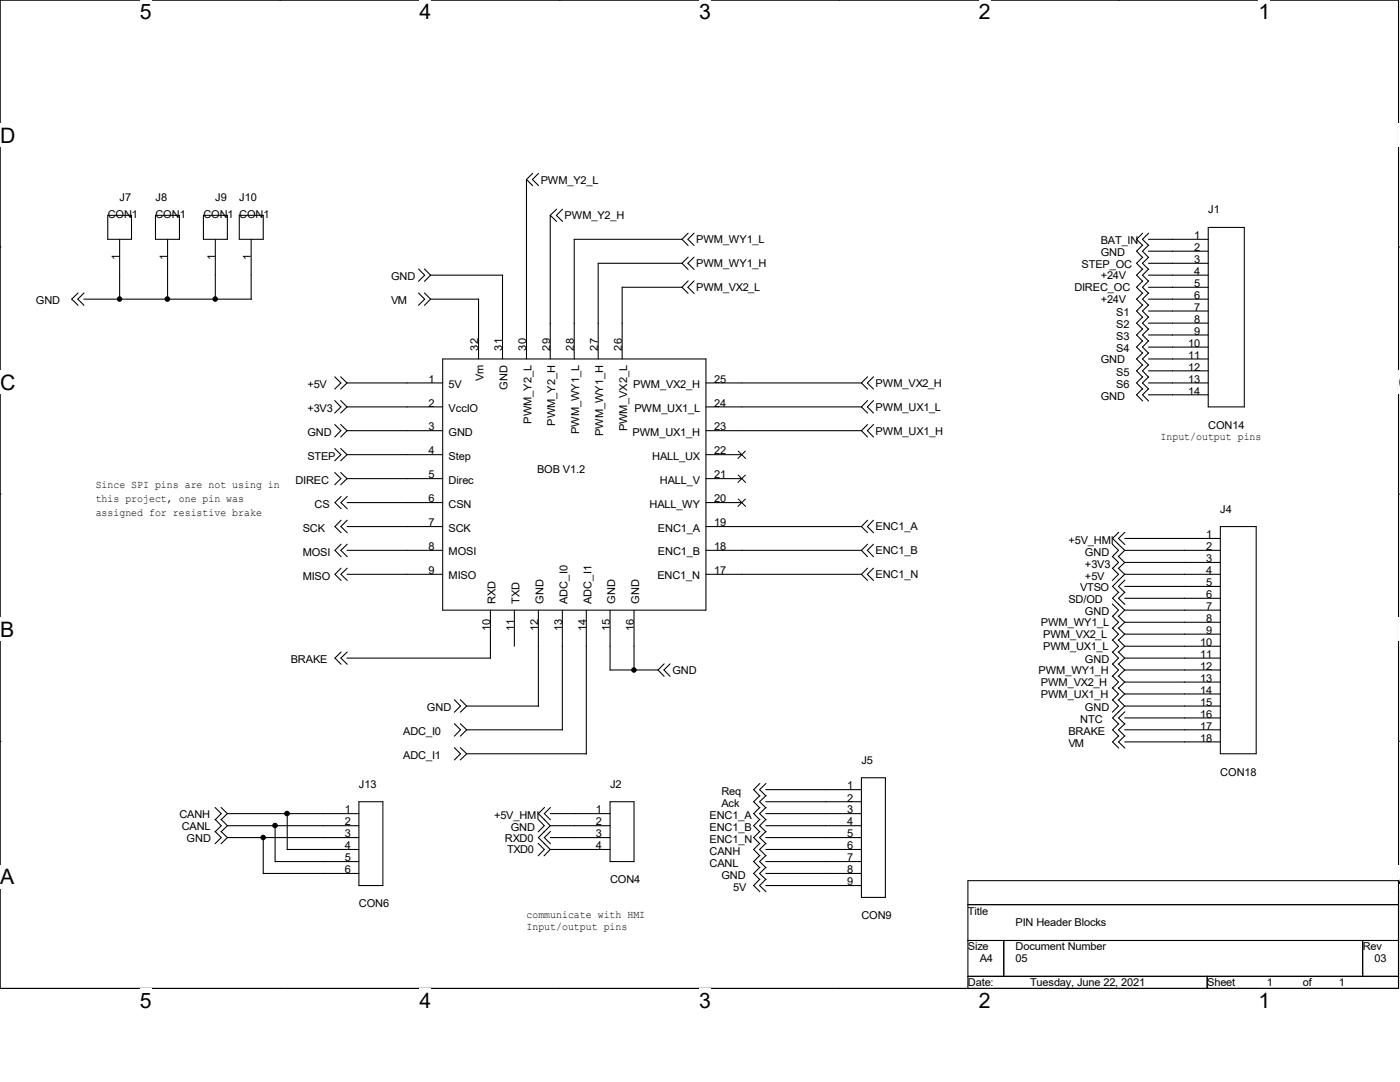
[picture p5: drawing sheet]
<svg xmlns="http://www.w3.org/2000/svg" width="279mm" height="216mm" viewBox="0 0 279 216" stroke-linecap="round" stroke-linejoin="round" font-family="sans-serif">
<path d="M0 0h279.1v197.2h-279.1z" fill="none" stroke="#000" stroke-width=".21"/>
<g fill="#fff">
<path d="M27.9 0h2.4v4.7h-2.4z"/>
<path d="M27.9 197.2h2.4v4.8h-2.4z"/>
</g>
<path d="M55.8 0h.1M55.8 197.2h.1" fill="none" stroke="#000" stroke-width=".21"/>
<g fill="#fff">
<path d="M83.7 0h2.4v4.7h-2.4z"/>
<path d="M83.7 197.2h2.4v4.8h-2.4z"/>
</g>
<path d="M111.6 0h.1M111.6 197.2h.1" fill="none" stroke="#000" stroke-width=".21"/>
<g fill="#fff">
<path d="M139.5 0h2.4v4.7h-2.4z"/>
<path d="M139.5 197.2h2.4v4.8h-2.4z"/>
</g>
<path d="M167.4 0h.1M167.4 197.2h.1" fill="none" stroke="#000" stroke-width=".21"/>
<g fill="#fff">
<path d="M195.3 0h2.4v4.7h-2.4z"/>
<path d="M195.3 197.2h2.4v4.8h-2.4z"/>
</g>
<path d="M223.3 0h.1M223.3 197.2h.1" fill="none" stroke="#000" stroke-width=".21"/>
<g fill="#fff">
<path d="M251.2 0h2.3v4.7h-2.3z"/>
<path d="M251.2 197.2h2.3v4.8h-2.3z"/>
<path d="M0 24.6h3v4.8h-3z"/>
<path d="M279.1 24.6h.3v4.8h-.3z"/>
<path d="M0 73.9h3v4.8h-3z"/>
<path d="M279.1 73.9h.3v4.8h-.3z"/>
</g>
<path d="M0 49.3h.1M279.1 49.3h.1" fill="none" stroke="#000" stroke-width=".21"/>
<g fill="#fff">
<path d="M0 123.2h2.8v4.8h-2.8z"/>
<path d="M279.1 123.2h.3v4.8h-.3z"/>
</g>
<path d="M0 98.6h.1M279.1 98.6h.1" fill="none" stroke="#000" stroke-width=".21"/>
<g fill="#fff">
<path d="M0 172.6h2.8v4.7h-2.8z"/>
<path d="M279 172.6h.4v4.7h-.4z"/>
</g>
<g fill="none" stroke="#000" stroke-width=".21">
<path d="M105.1 35.8l1.2 1.2M105.1 35.8v35.8M106.3 34.6l-1.2 1.2M107.5 34.6l-1.2 1.2 1.2 1.2M15.6 58.5l-1.3 1.2 1.3 1.2M16.7 59.7h33.5M16.8 58.5l-1.3 1.2 1.3 1.2M21.5 43h4.7v4.8h-4.7zM23.9 47.8v11.9M31 43h4.8v4.8h-4.8zM33.4 47.8v11.9M40.6 43h4.8v4.8h-4.8z"/>
<path d="M43 47.8v11.9M47.8 43h4.7v4.8h-4.7zM50.1 47.8v11.9M83.5 53.7l1.3 1.2-1.3 1.2M83.5 58.5l1.3 1.2-1.3 1.2M84.7 53.7l1.2 1.2M84.7 58.5l1.2 1.2M85.9 54.9l-1.2 1.2M85.9 59.7l-1.2 1.2M85.9 54.9h14.4M85.9 59.7h9.6M95.5 59.7v11.9"/>
<path d="M100.3 54.9v16.7M109.8 43l1.3 1.2M109.8 43v28.6M111.1 41.7l-1.3 1.3M112.3 41.7l-1.3 1.3 1.3 1.2M136.1 47.8h-21.5v23.8M136.1 57.3h-11.9v14.3M136.1 52.5h-16.7v19.1M137.3 56l-1.2 1.3 1.2 1.2M137.3 51.3l-1.2 1.2 1.2 1.3M137.3 46.5l-1.2 1.3 1.2 1.2M138.5 56l-1.2 1.3 1.2 1.2"/>
<path d="M138.5 51.3l-1.2 1.2 1.2 1.3M138.5 46.5l-1.2 1.3 1.2 1.2M228 53.7l-1.2 1.2 1.2 1.2M228 58.5l-1.2 1.2 1.2 1.2M228 51.3l-1.2 1.2 1.2 1.3M228 56l-1.2 1.3 1.2 1.2M228 48.9l-1.2 1.2 1.2 1.3M228 46.5l-1.2 1.3 1.2 1.2M229.2 47.8h11.9M229.2 50.1h11.9M229.2 52.5h11.9M229.2 54.9h11.9"/>
<path d="M229.2 57.3h11.9M229.2 59.7h11.9M229.2 53.7l-1.2 1.2 1.2 1.2M229.2 58.5l-1.2 1.2 1.2 1.2M229.2 51.3l-1.2 1.2 1.2 1.3M229.2 56l-1.2 1.3 1.2 1.2M229.2 48.9l-1.2 1.2 1.2 1.3M229.2 46.5l-1.2 1.3 1.2 1.2M241.1 45.4h7.2v35.8h-7.2zM66.8 79.9l1.2 1.3-1.2 1.2M66.8 75.2l1.2 1.2-1.2 1.2M68 79.9l1.3 1.3"/>
<path d="M68 75.2l1.3 1.2M69.3 76.4l-1.3 1.2M69.3 76.4h19M88.3 71.6h52.6v50.2h-52.6zM140.9 76.4h31.1M173.1 75.2l-1.2 1.2 1.2 1.2M173.1 79.9l-1.2 1.3 1.2 1.2M174.3 75.2l-1.2 1.2 1.2 1.2M174.3 79.9l-1.2 1.3 1.2 1.2M228 60.8l-1.2 1.3 1.2 1.2M228 63.2l-1.2 1.3 1.2 1.2M228 65.6l-1.2 1.2 1.2 1.3"/>
<path d="M228 68l-1.2 1.3 1.2 1.2M228 70.4l-1.2 1.2 1.2 1.3M228 72.8l-1.2 1.2 1.2 1.3M228 75.2l-1.2 1.2 1.2 1.2M228 77.6l-1.2 1.2 1.2 1.2M229.2 71.6h11.9M229.2 76.4h11.9M229.2 62.1h11.9M229.2 64.5h11.9M229.2 66.8h11.9M229.2 69.3h11.9M229.2 74h11.9"/>
<path d="M229.2 78.8h11.9M229.2 60.8l-1.2 1.3 1.2 1.2M229.2 63.2l-1.2 1.3 1.2 1.2M229.2 65.6l-1.2 1.2 1.2 1.3M229.2 68l-1.2 1.3 1.2 1.2M229.2 70.4l-1.2 1.2 1.2 1.3M229.2 72.8l-1.2 1.2 1.2 1.3M229.2 75.2l-1.2 1.2 1.2 1.2M229.2 77.6l-1.2 1.2 1.2 1.2M66.8 84.7l1.2 1.2-1.2 1.3M66.8 94.3l1.2 1.2-1.2 1.2M66.8 89.5l1.2 1.2-1.2 1.2"/>
<path d="M68 84.7l1.3 1.2M68 94.3l1.3 1.2M68 89.5l1.3 1.2M68.1 99.1l-1.3 1.2 1.3 1.2M69.3 85.9l-1.3 1.3M69.3 95.5l-1.3 1.2M69.3 90.7l-1.3 1.2M69.3 81.2l-1.3 1.2M69.3 81.2h19M69.3 85.9h19M69.3 90.7h19M69.3 95.5h19"/>
<path d="M69.3 99.1l-1.3 1.2 1.3 1.2M140.9 81.2h31.1M140.9 85.9h31.1M140.9 90.7h7.1M140.9 95.5h7.1M173.1 84.7l-1.2 1.2 1.2 1.3M174.3 84.7l-1.2 1.2 1.2 1.3M68.1 103.8l-1.3 1.3 1.3 1.2M68.1 108.6l-1.3 1.2 1.3 1.3M68.1 113.4l-1.3 1.2 1.3 1.2M69.3 100.3h19M69.3 105.1h19"/>
<path d="M69.3 109.8h19M69.3 114.6h19M69.3 103.8l-1.3 1.3 1.3 1.2M69.3 108.6l-1.3 1.2 1.3 1.3M69.3 113.4l-1.3 1.2 1.3 1.2M140.9 100.3h7.1M140.9 105.1h31.1M140.9 109.8h31.1M140.9 114.6h31.1M173.1 103.8l-1.2 1.3 1.2 1.2M173.1 108.6l-1.2 1.2 1.2 1.3M173.1 113.4l-1.2 1.2 1.2 1.2"/>
<path d="M174.3 103.8l-1.2 1.3 1.2 1.2M174.3 108.6l-1.2 1.2 1.2 1.3M174.3 113.4l-1.2 1.2 1.2 1.2M222 113.4l1.2 1.2-1.2 1.2M222 111l1.2 1.2-1.2 1.3M222 108.6l1.2 1.2-1.2 1.3M223.2 113.4l1.3 1.2M223.2 111l1.3 1.2M223.2 108.6l1.3 1.2M223.3 115.7l-1.3 1.3 1.3 1.2M223.3 106.2l-1.3 1.2 1.3 1.3M223.3 118.2l-1.3 1.2 1.3 1.2"/>
<path d="M224.5 114.6l-1.3 1.2M224.5 112.2l-1.3 1.3M224.5 109.8l-1.3 1.3M224.5 109.8h19M224.5 114.6h19M224.5 107.4h19M224.5 112.2h19M224.5 117h19M224.5 119.4h19M224.5 115.7l-1.3 1.3 1.3 1.2M224.5 106.2l-1.3 1.2 1.3 1.3M224.5 118.2l-1.3 1.2 1.3 1.2"/>
<path d="M243.5 105.1h7.2v45.3h-7.2zM68.1 130.1l-1.3 1.2 1.3 1.2M69.2 131.3h28.7M69.3 130.1l-1.3 1.2 1.3 1.2M90.7 139.6l1.2 1.3-1.2 1.2M91.9 139.6l1.2 1.3M97.9 121.8v9.6M102.7 121.8v7.1M107.4 121.8v19.1M112.2 121.8v23.9M117 121.8v28.7M121.8 121.8v11.9h9.6"/>
<path d="M126.5 121.8v11.9M132.5 132.5l-1.2 1.2 1.2 1.3M133.7 132.5l-1.2 1.2 1.2 1.3M222 137.2l1.2 1.3-1.2 1.2M222 130.1l1.2 1.2-1.2 1.2M222 120.5l1.2 1.3-1.2 1.2M222 122.9l1.2 1.3-1.2 1.2M222 132.5l1.2 1.2-1.2 1.3M222 134.9l1.2 1.2-1.2 1.2M222 125.3l1.2 1.2-1.2 1.3M222 139.6l1.2 1.3-1.2 1.2M222 127.7l1.2 1.2-1.2 1.3"/>
<path d="M223.2 137.2l1.3 1.3M223.2 130.1l1.3 1.2M223.2 120.5l1.3 1.3M223.2 122.9l1.3 1.3M223.2 132.5l1.3 1.2M223.2 134.9l1.3 1.2M223.2 125.3l1.3 1.2M223.2 139.6l1.3 1.3M223.2 127.7l1.3 1.2M224.5 138.5l-1.3 1.2M224.5 131.3l-1.3 1.2M224.5 121.8l-1.3 1.2"/>
<path d="M224.5 124.2l-1.3 1.2M224.5 133.7l-1.3 1.3M224.5 136.1l-1.3 1.2M224.5 126.5l-1.3 1.3M224.5 128.9l-1.3 1.3M224.5 121.8h19M224.5 124.2h19M224.5 126.5h19M224.5 128.9h19M224.5 131.3h19M224.5 133.7h19M224.5 136.1h19"/>
<path d="M224.5 138.5h19M0 147.9h.1M71.6 160h4.8v16.7h-4.8zM90.7 149.2l1.2 1.2-1.2 1.2M90.7 144.4l1.2 1.2-1.2 1.3M91.9 149.2l1.2 1.2M91.9 144.4l1.2 1.2M93.1 140.9l-1.2 1.2M93.1 150.4l-1.2 1.2M93.1 145.6l-1.2 1.3M93.1 150.4h24M93.1 140.9h14.4"/>
<path d="M93.1 145.6h19.2M121.8 160h4.7v11.9h-4.7zM151.6 158.7l-1.2 1.3 1.2 1.2M151.6 156.3l-1.2 1.3 1.2 1.2M152.8 160h19.1M152.8 157.6h19.1M152.9 158.7l-1.3 1.3 1.3 1.2M152.9 156.3l-1.3 1.3 1.3 1.2M171.9 155.2h4.8v23.9h-4.8zM223.3 144.4l-1.3 1.2 1.3 1.3M223.3 142l-1.3 1.3 1.3 1.2M223.3 146.8l-1.3 1.2 1.3 1.3"/>
<path d="M224.5 140.9l-1.3 1.2M224.5 140.9h19M224.5 143.3h19M224.5 145.6h19M224.5 148h19M224.5 144.4l-1.3 1.2 1.3 1.3M224.5 142l-1.3 1.3 1.3 1.2M224.5 146.8l-1.3 1.2 1.3 1.3M279.1 147.9h.1M42.9 163.5l1.3 1.3-1.3 1.2M42.9 161.1l1.3 1.2-1.3 1.3M42.9 165.9l1.3 1.2-1.3 1.3"/>
<path d="M44.1 163.5l1.3 1.3M44.1 161.1l1.3 1.2M44.1 165.9l1.3 1.2M45.4 164.8l-1.3 1.2M45.4 162.3l-1.3 1.3M45.4 167.1l-1.3 1.3M45.4 162.3h26.2M45.4 164.8h26.2M45.4 167.1h26.2M52.5 174.3h19.1M52.5 167.1v7.2M54.9 171.9h16.7"/>
<path d="M54.9 164.8v7.2M57.3 169.5h14.3M57.3 162.3v7.2M107.4 163.5l1.2 1.3-1.2 1.2M107.4 168.3l1.2 1.2-1.2 1.3M108.6 163.5l1.2 1.3M108.7 161.1l-1.3 1.2 1.3 1.3M109.8 164.8l-2.4 2.3 2.4 2.4M109.8 169.5l-1.2 1.3M109.8 162.3h12M109.8 164.8h12M109.8 167.1h12"/>
<path d="M109.8 169.5h12M109.9 161.1l-1.3 1.2 1.3 1.3M109.9 165.9l-1.3 1.2 1.3 1.3M151.6 173.1l-1.2 1.2 1.2 1.2M151.6 175.4l-1.2 1.3 1.2 1.2M151.6 170.7l-1.2 1.2 1.2 1.2M151.6 161.1l-1.2 1.2 1.2 1.3M151.6 163.5l-1.2 1.3 1.2 1.2M151.6 165.9l-1.2 1.2 1.2 1.3M151.6 168.3l-1.2 1.2 1.2 1.3M152.8 176.7h19.1M152.8 162.3h19.1"/>
<path d="M152.8 164.8h19.1M152.8 167.1h19.1M152.8 169.5h19.1M152.8 171.9h19.1M152.8 174.3h19.1M152.9 173.1l-1.3 1.2 1.3 1.2M152.9 175.4l-1.3 1.3 1.3 1.2M152.9 170.7l-1.3 1.2 1.3 1.2M152.9 161.1l-1.3 1.2 1.3 1.3M152.9 163.5l-1.3 1.3 1.3 1.2M152.9 165.9l-1.3 1.2 1.3 1.3M152.9 168.3l-1.3 1.2 1.3 1.3"/>
<path d="M193.2 175.7h85.9v21.5h-85.9zM193.2 180.5h85.9M193.2 187.7h85.9M193.2 194.8h85.9M200.3 187.7v7.1M240.9 194.8v2.4M271.9 187.7v7.1"/>
</g>
<path d="M147.3 94.8l1.5 1.5M147.3 90l1.5 1.5M147.3 99.6l1.5 1.4M148.8 94.8l-1.5 1.5M148.8 90l-1.5 1.5M148.8 99.6l-1.5 1.4" fill="none" stroke="#000" stroke-width=".2"/>
<g fill="#000" stroke="#000" stroke-width=".21">
<circle cx="23.9" cy="59.7" r=".44"/>
<circle cx="33.4" cy="59.7" r=".46"/>
<circle cx="42.9" cy="59.7" r=".44"/>
<circle cx="126.5" cy="133.7" r=".44"/>
<circle cx="52.5" cy="167.1" r=".44"/>
<circle cx="54.9" cy="164.7" r=".44"/>
<circle cx="57.3" cy="162.3" r=".46"/>
</g>
<g font-size="4.2">
<text x="27.9" y="3.8">5</text>
<text x="83.7" y="3.8">4</text>
<text x="139.5" y="3.8">3</text>
<text x="195.3" y="3.8">2</text>
<text x="251.2" y="3.8">1</text>
<text x="0" y="28.4">D</text>
<text x="0" y="77.7">C</text>
<text x="279.1" y="77.7">C</text>
<text x="0" y="127">B</text>
<text x="0" y="176.4">A</text>
<text x="279.1" y="176.4">A</text>
<text x="27.9" y="201">5</text>
<text x="83.7" y="201">4</text>
<text x="139.5" y="201">3</text>
<text x="195.3" y="201">2</text>
<text x="251.2" y="201">1</text>
</g>
<g font-size="2.2">
<text x="23.9" y="40.2">J7</text>
<text x="31" y="40.2">J8</text>
<text x="43" y="40.2">J9</text>
<text x="47.8" y="40.2">J10</text>
<text x="107.9" y="36.6">PWM_Y2_L</text>
<text x="21.5" y="43.5">CON1</text>
<text x="31" y="43.5">CON1</text>
<text x="40.6" y="43.5">CON1 CON1</text>
<text x="112.7" y="43.8">PWM_Y2_H</text>
<text x="238.3" y="47.7">1</text>
<text x="241.1" y="42.6">J1</text>
<text x="23.8" y="51.9" transform="rotate(-90 23.8 51.9)">1</text>
<text x="33.4" y="51.9" transform="rotate(-90 33.4 51.9)">1</text>
<text x="42.9" y="51.9" transform="rotate(-90 42.9 51.9)">1</text>
<text x="50.1" y="51.9" transform="rotate(-90 50.1 51.9)">1</text>
<text x="138.9" y="53.3">PWM_WY1_H</text>
<text x="138.9" y="48.6">PWM_WY1_L</text>
<text x="215.9" y="53.6">STEP_OC</text>
<text x="219.7" y="51.2">GND</text>
<text x="219.7" y="48.8">BAT_IN</text>
<text x="238.3" y="50.1">2</text>
<text x="238.3" y="52.5">3</text>
<text x="78.1" y="56">GND</text>
<text x="138.9" y="58.1">PWM_VX2_L</text>
<text x="214.4" y="58.1">DIREC_OC</text>
<text x="219.7" y="55.7">+24V</text>
<text x="238.3" y="54.9">4</text>
<text x="238.3" y="57.3">5</text>
<text x="238.3" y="59.6">6</text>
<text x="7.2" y="60.7">GND</text>
<text x="78.1" y="60.7">VM</text>
<text x="219.7" y="60.5">+24V</text>
<text x="222.8" y="63.1">S1</text>
<text x="222.8" y="65.5">S2</text>
<text x="238.3" y="62">7</text>
<text x="238.3" y="64.4">8</text>
<text x="95.5" y="70" transform="rotate(-90 95.5 70)">32</text>
<text x="100.2" y="70" transform="rotate(-90 100.2 70)">31</text>
<text x="105" y="70" transform="rotate(-90 105 70)">30</text>
<text x="109.8" y="70" transform="rotate(-90 109.8 70)">29</text>
<text x="114.6" y="70" transform="rotate(-90 114.6 70)">28</text>
<text x="119.3" y="70" transform="rotate(-90 119.3 70)">27</text>
<text x="124.1" y="70" transform="rotate(-90 124.1 70)">26</text>
<text x="222.8" y="67.9">S3</text>
<text x="222.8" y="70.3">S4</text>
<text x="237.1" y="69.2">10</text>
<text x="237.1" y="71.6">11</text>
<text x="238.3" y="66.8">9</text>
<text x="61.3" y="77.4">+5V</text>
<text x="85.5" y="76.4">1</text>
<text x="89.5" y="77.4">5V</text>
<text x="96.5" y="76.1" transform="rotate(-90 96.5 76.1)">Vm</text>
<text x="101.3" y="77.8" transform="rotate(-90 101.3 77.8)">GND</text>
<text x="126.4" y="77.4">PWM_VX2_H</text>
<text x="142.5" y="76.4">25</text>
<text x="174.7" y="77.2">PWM_VX2_H</text>
<text x="219.7" y="72.4">GND</text>
<text x="222.8" y="75.1">S5</text>
<text x="222.8" y="77.4">S6</text>
<text x="237.1" y="74">12</text>
<text x="237.1" y="76.4">13</text>
<text x="61.3" y="82.2">+3V3</text>
<text x="85.5" y="81.2">2</text>
<text x="89.5" y="82.2">VccIO</text>
<text x="126.6" y="82.2">PWM_UX1_L</text>
<text x="142.5" y="81.2">24</text>
<text x="174.7" y="82">PWM_UX1_L</text>
<text x="219.7" y="79.8">GND</text>
<text x="237.1" y="78.7">14</text>
<text x="61.3" y="87">GND</text>
<text x="85.5" y="85.9">3</text>
<text x="89.5" y="87">GND</text>
<text x="106.1" y="84.6" transform="rotate(-90 106.1 84.6)">PWM_Y2_L</text>
<text x="110.8" y="85" transform="rotate(-90 110.8 85)">PWM_Y2_H</text>
<text x="115.6" y="86.7" transform="rotate(-90 115.6 86.7)">PWM_WY1_L</text>
<text x="120.4" y="87" transform="rotate(-90 120.4 87)">PWM_WY1_H</text>
<text x="125.2" y="86.1" transform="rotate(-90 125.2 86.1)">PWM_VX2_L</text>
<text x="126.2" y="87">PWM_UX1_H</text>
<text x="142.5" y="85.9">23</text>
<text x="174.7" y="86.7">PWM_UX1_H</text>
<text x="231.6" y="87.7">Input/output pins</text>
<text x="241.1" y="85.6">CON14</text>
<text x="61.3" y="91.8">STEP</text>
<text x="85.5" y="90.7">4</text>
<text x="85.5" y="95.5">5</text>
<text x="89.5" y="91.7">Step</text>
<text x="107.2" y="94.4">BOB V1.2</text>
<text x="130.2" y="91.7">HALL_UX</text>
<text x="142.5" y="95.5">21</text>
<text x="142.5" y="90.7">22</text>
<text x="19.1" y="97.3">Since SPI pins are not using in</text>
<text x="19.1" y="100.2">this project, one pin was</text>
<text x="59" y="96.5">DIREC</text>
<text x="62.8" y="101.3">CS</text>
<text x="85.5" y="100.2">6</text>
<text x="89.5" y="96.5">Direc</text>
<text x="89.5" y="101.3">CSN</text>
<text x="129.6" y="101.3">HALL_WY</text>
<text x="131.7" y="96.5">HALL_V</text>
<text x="142.5" y="100.2">20</text>
<text x="19.1" y="103">assigned for resistive brake</text>
<text x="60.4" y="106.1">SCK</text>
<text x="85.5" y="105">7</text>
<text x="89.5" y="106.1">SCK</text>
<text x="131.3" y="106.1">ENC1_A</text>
<text x="142.5" y="105">19</text>
<text x="174.7" y="105.8">ENC1_A</text>
<text x="240.7" y="107.4">1</text>
<text x="243.5" y="102.3">J4</text>
<text x="60.4" y="110.9">MOSI</text>
<text x="85.5" y="109.8">8</text>
<text x="89.5" y="110.8">MOSI</text>
<text x="131.3" y="110.8">ENC1_B</text>
<text x="142.5" y="109.8">18</text>
<text x="174.7" y="110.6">ENC1_B</text>
<text x="213.2" y="108.5">+5V_HMI</text>
<text x="216.5" y="113.2">+3V3</text>
<text x="216.5" y="110.9">GND</text>
<text x="240.7" y="109.8">2</text>
<text x="240.7" y="112.2">3</text>
<text x="60.4" y="115.7">MISO</text>
<text x="85.5" y="114.6">9</text>
<text x="89.5" y="115.6">MISO</text>
<text x="131.2" y="115.6">ENC1_N</text>
<text x="142.5" y="114.6">17</text>
<text x="174.7" y="115.4">ENC1_N</text>
<text x="215.6" y="118">VTSO</text>
<text x="216.5" y="115.7">+5V</text>
<text x="240.7" y="114.6">4</text>
<text x="240.7" y="117">5</text>
<text x="240.7" y="119.3">6</text>
<text x="97.8" y="125.9" transform="rotate(-90 97.8 125.9)">10</text>
<text x="98.9" y="120.6" transform="rotate(-90 98.9 120.6)">RXD</text>
<text x="102.6" y="125.9" transform="rotate(-90 102.6 125.9)">11</text>
<text x="103.7" y="120.6" transform="rotate(-90 103.7 120.6)">TXD</text>
<text x="107.4" y="125.9" transform="rotate(-90 107.4 125.9)">12</text>
<text x="108.5" y="120.6" transform="rotate(-90 108.5 120.6)">GND</text>
<text x="112.2" y="125.9" transform="rotate(-90 112.2 125.9)">13</text>
<text x="113.2" y="120.6" transform="rotate(-90 113.2 120.6)">ADC_I0</text>
<text x="117" y="125.9" transform="rotate(-90 117 125.9)">14</text>
<text x="118" y="120.6" transform="rotate(-90 118 120.6)">ADC_I1</text>
<text x="121.7" y="125.9" transform="rotate(-90 121.7 125.9)">15</text>
<text x="122.8" y="120.6" transform="rotate(-90 122.8 120.6)">GND</text>
<text x="126.5" y="125.9" transform="rotate(-90 126.5 125.9)">16</text>
<text x="127.5" y="120.6" transform="rotate(-90 127.5 120.6)">GND</text>
<text x="207.7" y="125">PWM_WY1_L</text>
<text x="213.2" y="120.4">SD/OD</text>
<text x="216.5" y="122.8">GND</text>
<text x="240.7" y="121.7">7</text>
<text x="240.7" y="124.1">8</text>
<text x="208.2" y="127.3">PWM_VX2_L</text>
<text x="208.2" y="129.7">PWM_UX1_L</text>
<text x="239.5" y="128.9">10</text>
<text x="239.5" y="131.3">11</text>
<text x="240.7" y="126.5">9</text>
<text x="58" y="132.3">BRAKE</text>
<text x="134.2" y="134.5">GND</text>
<text x="207.3" y="134.5">PWM_WY1_H</text>
<text x="207.7" y="136.9">PWM_VX2_H</text>
<text x="216.5" y="132.3">GND</text>
<text x="239.5" y="133.6">12</text>
<text x="239.5" y="136.1">13</text>
<text x="85.2" y="141.9">GND</text>
<text x="207.7" y="139.3">PWM_UX1_H</text>
<text x="216.5" y="141.9">GND</text>
<text x="239.5" y="138.4">14</text>
<text x="239.5" y="140.8">15</text>
<text x="239.5" y="143.2">16</text>
<text x="80.5" y="146.7">ADC_I0</text>
<text x="213.2" y="146.7">BRAKE</text>
<text x="213.2" y="149.1">VM</text>
<text x="215.6" y="144.3">NTC</text>
<text x="239.5" y="145.6">17</text>
<text x="239.5" y="148">18</text>
<text x="80.5" y="151.5">ADC_I1</text>
<text x="171.9" y="152.4">J5</text>
<text x="243.5" y="154.8">CON18</text>
<text x="71.6" y="157.2">J13</text>
<text x="121.7" y="157.2">J2</text>
<text x="144" y="161">Ack</text>
<text x="144" y="158.6">Req</text>
<text x="169.1" y="157.5">1</text>
<text x="169.1" y="159.9">2</text>
<text x="35.8" y="163.2">CANH</text>
<text x="36.3" y="165.5">CANL</text>
<text x="37.3" y="167.9">GND</text>
<text x="68.8" y="162.3">1</text>
<text x="68.8" y="164.7">2</text>
<text x="68.8" y="167.1">3</text>
<text x="98.6" y="163.4">+5V_HMI</text>
<text x="100.8" y="167.9">RXD0</text>
<text x="101.9" y="165.8">GND</text>
<text x="118.9" y="162.3">1</text>
<text x="118.9" y="164.7">2</text>
<text x="118.9" y="167.1">3</text>
<text x="141.6" y="163.4">ENC1_A</text>
<text x="141.6" y="165.8">ENC1_B</text>
<text x="169.1" y="162.3">3</text>
<text x="169.1" y="164.7">4</text>
<text x="169.1" y="167.1">5</text>
<text x="68.8" y="169.5">4</text>
<text x="68.8" y="171.9">5</text>
<text x="101.2" y="170.3">TXD0</text>
<text x="118.9" y="169.5">4</text>
<text x="141.6" y="172.9">CANL</text>
<text x="141.6" y="168.1">ENC1_N</text>
<text x="141.6" y="170.6">CANH</text>
<text x="169.1" y="169.5">6</text>
<text x="169.1" y="171.9">7</text>
<text x="68.8" y="174.2">6</text>
<text x="121.7" y="176.3">CON4</text>
<text x="144" y="175.3">GND</text>
<text x="146.3" y="177.7">5V</text>
<text x="169.1" y="174.2">8</text>
<text x="169.1" y="176.7">9</text>
<text x="71.6" y="181.1">CON6</text>
<text x="105.1" y="183.2">communicate with HMI</text>
<text x="105.1" y="185.6">Input/output pins</text>
<text x="171.9" y="183.4">CON9</text>
<text x="193.2" y="182.5">Title</text>
<text x="202.7" y="184.9">PIN Header Blocks</text>
<text x="193.2" y="189.7">Size</text>
<text x="202.7" y="189.7">Document Number</text>
<text x="271.9" y="189.7">Rev</text>
<text x="193.2" y="196.8">Date:</text>
<text x="195.5" y="192">A4</text>
<text x="202.7" y="192">05</text>
<text x="205.6" y="196.8">Tuesday, June 22, 2021</text>
<text x="240.9" y="196.8">Sheet</text>
<text x="252.9" y="196.8">1</text>
<text x="260" y="196.8">of</text>
<text x="267.2" y="196.8">1</text>
<text x="274.3" y="192">03</text>
</g>
</svg>
